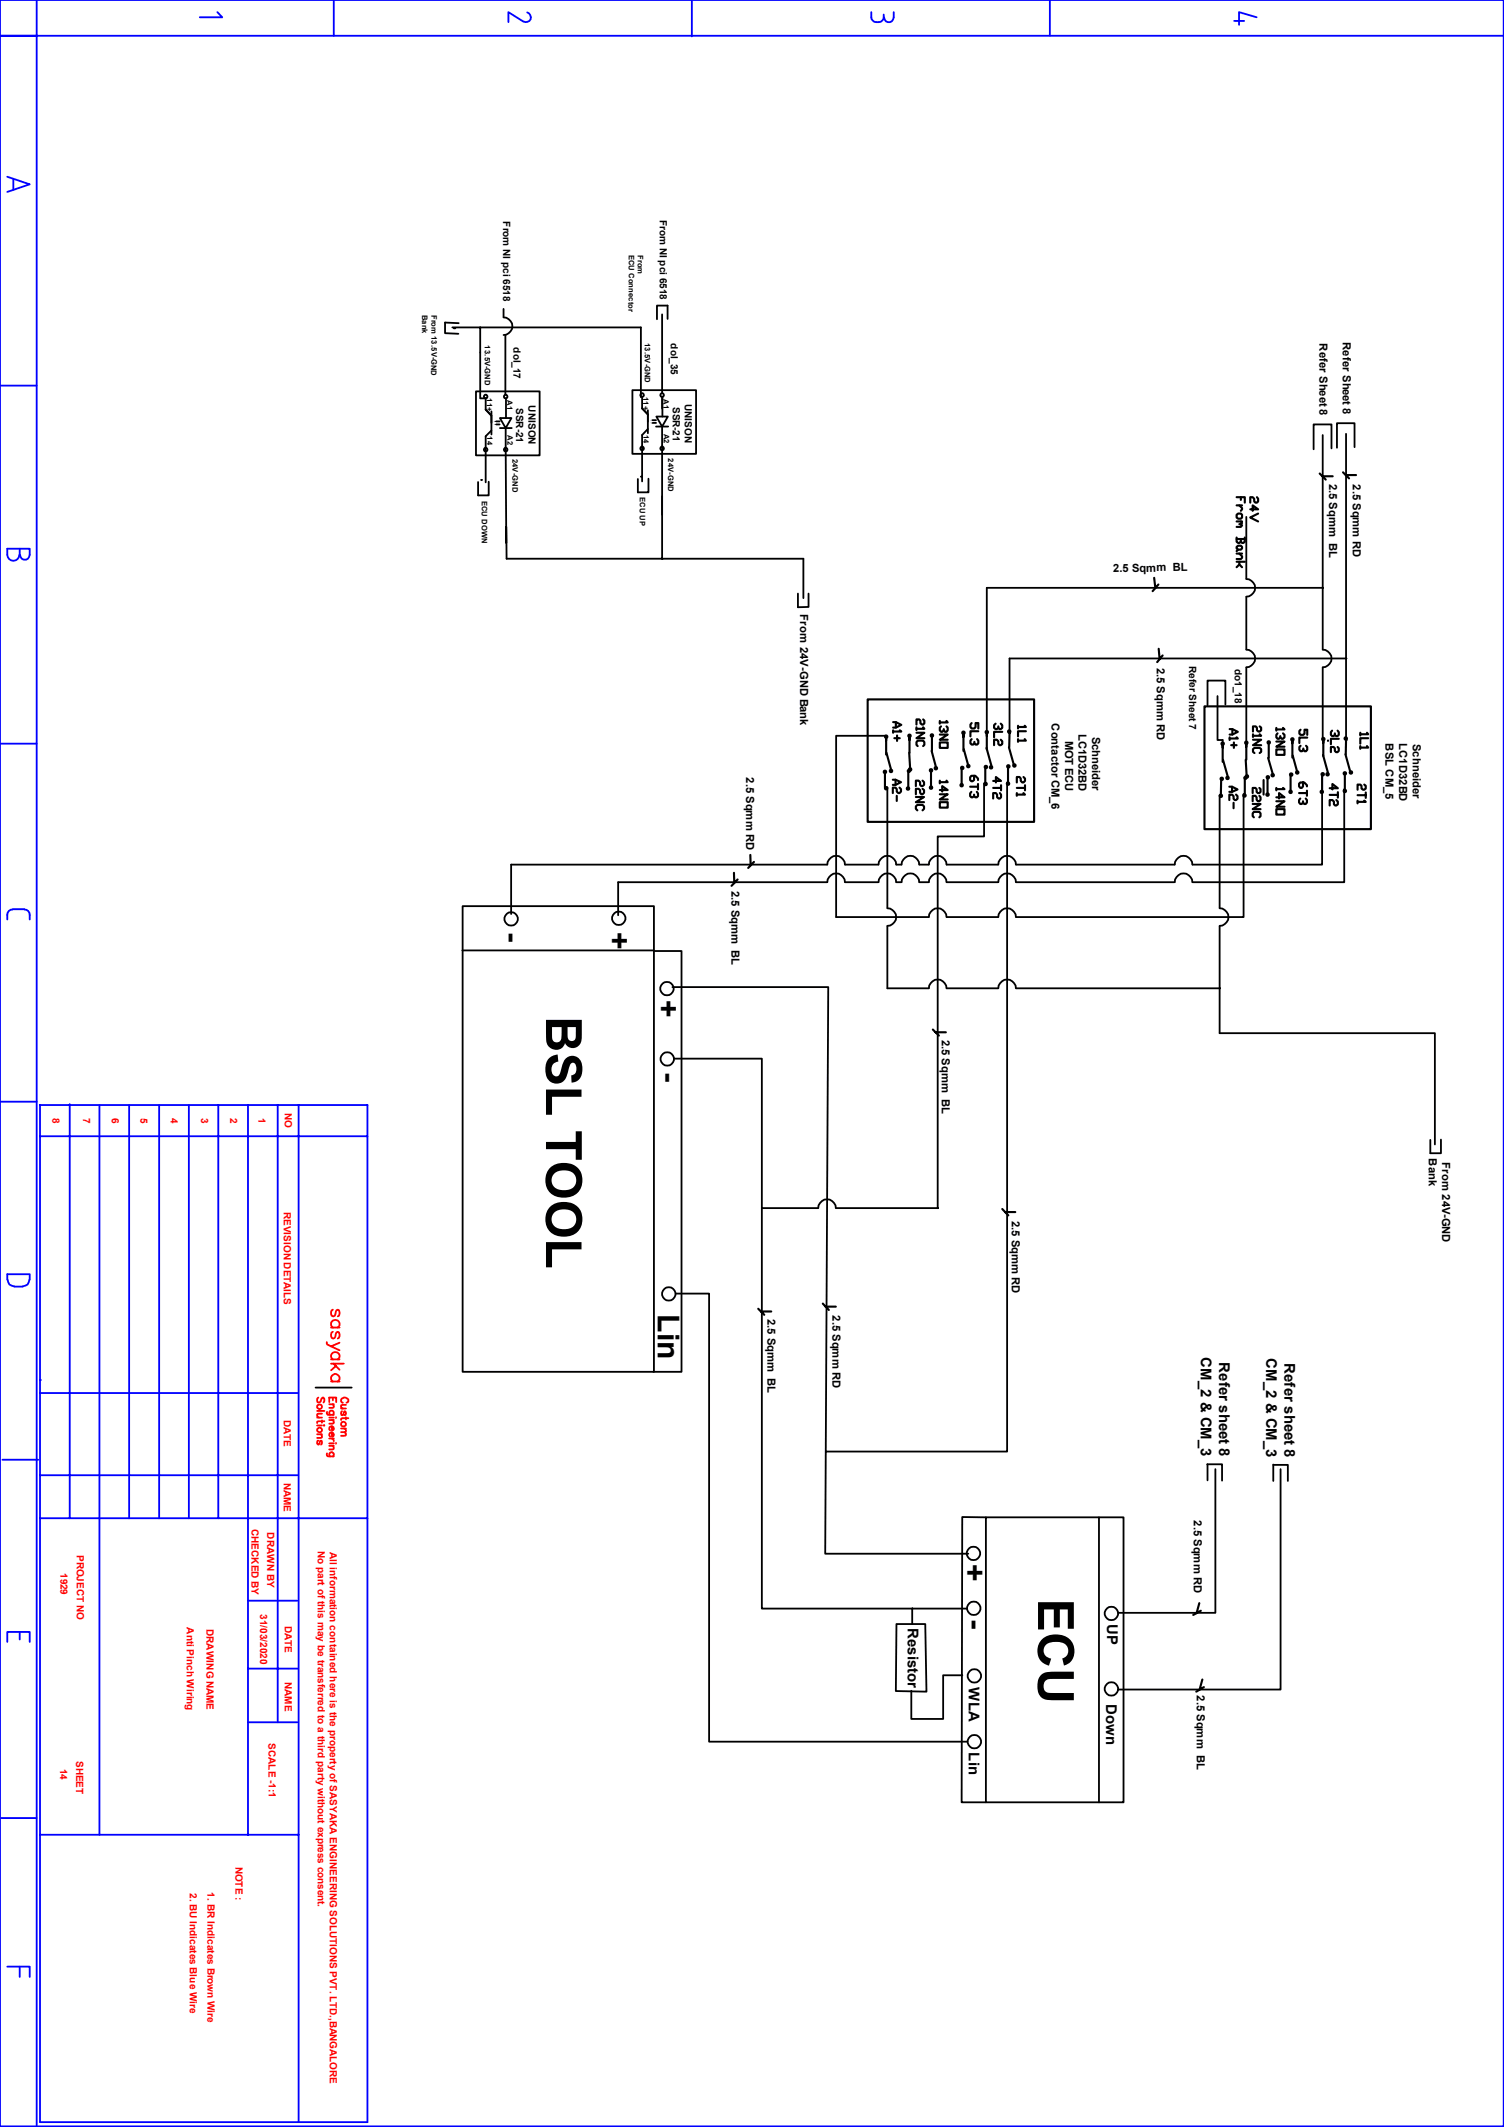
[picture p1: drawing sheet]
<svg xmlns="http://www.w3.org/2000/svg" width="210mm" height="297mm" viewBox="0 0 210 297" stroke-linecap="round" stroke-linejoin="round" font-family="sans-serif">
<g fill="none" stroke="#00f" stroke-width=".25">
<path d="M0 0h210v296.9h-210zM0 5h210M5.1 0v296.9M30.4 1.7l.6 .7h-3.1M46.6 0v5M73.1 3l-2.1-1.3v1.4M73.6 1.7a.69 .69 0 0 1 .5 1 .69 .69 0 0 1-1 .3M96.6 0v5.1M121.7 1.7v.7a.89 .89 0 0 0 1 .7 .89 .89 0 0 0 .7-1.1M124.8 1.7v.7a.68 .68 0 0 1-.7 .7 .68 .68 0 0 1-.7-.7M146.6 0v5M172.3 2.9h1.4"/>
<path d="M175.5 2.4l-2.5-.7v1.8M1 24.7l3.1 1-3.1 1.1M1.9 25v1.5M.1 53.8h5M2.7 77.5a.85 .85 0 0 1-.8 .8 .85 .85 0 0 1-.9-.8v-.9h3.1v.9a.68 .68 0 0 1-.6 .7 .68 .68 0 0 1-.7-.7M2.8 76.6v.9M.1 103.8h5M1.8 127a.73 .73 0 0 0-.8 .8v.6M1.8 127h1.6M3.4 127a.73 .73 0 0 1 .7 .8v.6M.1 153.8h5M5.6 154.3h45.7v142h-45.7z"/>
<path d="M5.6 158.7h45.7M9.7 154.2v57.8M13.9 154.3v101.9M18 154.3v57.7M22.2 154.3v57.7M26.4 154.3v57.7M30.5 154.3v57.7M34.6 154.3v101.9M38.8 154.3v86.2M41.7 154.3v142M1 178.7v-.8h3.1v.8M1.1 178.7a.87 .87 0 0 0 .9 .9"/>
<path d="M2 179.7h1.2M4.1 178.7a.87 .87 0 0 1-.9 .9M5.6 194.5h35.9M5.7 192.7h.1M.3 203.8h5M5.6 206h35.9M5.6 212h45.7M1 229.3v-1.4h3.1v1.4M2.8 227.9v1M34.6 233h6.9M34.6 223.5h6.9M.2 253.9h4.9"/>
<path d="M5.6 256.2h36.1M34.6 240.5h6.9M1 274.6h3.1v1.5M2.8 274.6v1.5"/>
</g>
<g fill="none" stroke="#f00" stroke-width=".25">
<path d="M44.3 198h.7M44.3 197h1M44.3 199.1h.7M44.5 195.2a.41 .41 0 0 0 0 .6l.3-.1 .2-.5h.2l.1 .2-.1 .4M45 197.4h-.7v.3l.2 .3M45 198.3v.4M45.3 199v.1zM45.3 198.5h-1v.2M45.6 187.4v.3l.6 .3M45.7 197.1v.4l.9 .1M46 195.8v-.6h.9v.6M46 196.1h.6"/>
<path d="M46 198h.6M46 198.3h.6M46.1 197.6a.33 .33 0 0 1-.1-.5 .33 .33 0 0 1 .5 0 .33 .33 0 0 1 0 .5M46.2 185.4h1.2M46.2 189.8h1.2M46.2 190.4h1.8M46.2 192.9h1.2M46.4 199.2v.5a.31 .31 0 0 0 .2-.3 .31 .31 0 0 0-.3-.3 .31 .31 0 0 0-.3 .3l.1 .3M46.4 196.1a.32 .32 0 0 1 .2 .5h-.6M46.4 198.3a.32 .32 0 0 1 .2 .5h-.6M46.5 195.2v.3M46.5 182.9a.5 .5 0 0 0-.3 .5 .5 .5 0 0 0 .4 .4l.2-.2 .2-.6 .2-.1a.54 .54 0 0 1 0 .9"/>
<path d="M46.5 185.4a.59 .59 0 0 1-.1-.9 .59 .59 0 0 1 .9 0 .59 .59 0 0 1-.1 .9M46.5 186a.5 .5 0 0 0-.3 .5 .5 .5 0 0 0 .4 .4l.2-.3 .2-.5 .2-.1a.54 .54 0 0 1 0 .9M46.5 189.8a.57 .57 0 0 1-.1-.8 .57 .57 0 0 1 .8 0 .57 .57 0 0 1 0 .8M46.5 192.9a.59 .59 0 0 1-.1-.9 .59 .59 0 0 1 .9 0 .59 .59 0 0 1-.1 .9M46.6 190.4l.8 .9M46.9 197.9h.1M46.9 190.8l-.7 .5M47.4 187.5l-1.2 .5 1.2 .6M47.6 196.7h.7M47.6 199.5h.7M47.8 197.1l-.2 .2 .2 .3h.1l.2-.5a.3 .3 0 0 1 .2 .2 .3 .3 0 0 1-.2 .3M47.9 195.9a.37 .37 0 0 1-.3-.4 .37 .37 0 0 1 .4-.3h.3a.37 .37 0 0 1 .3 .3 .37 .37 0 0 1-.2 .4"/>
<path d="M48.1 199.5l.2 .2v.2l-.7 .1M48.1 200l.2 .1v.3l-.7 .1M48.3 196.2h-.6l-.1 .3 .2 .2M48.3 197.9v.3M48.6 198h-.8l-.1 .1-.1 .2M44.3 200.3h.7M44.5 201.2a.29 .29 0 0 0-.2 .3 .29 .29 0 0 0 .2 .2l.2-.5h.1l.2 .2-.2 .3M44.8 200.3a.32 .32 0 0 1 .1 .4l-.6 .1M45.7 202.9v.4l.9 .1M46 200.9h.6M46 201.5h.6M46 201.9h.6"/>
<path d="M46.1 203.4a.33 .33 0 0 1-.1-.5 .33 .33 0 0 1 .5 0 .33 .33 0 0 1 0 .5M46.4 200v.6a.32 .32 0 0 0 .2-.4 .32 .32 0 0 0-.5-.2 .32 .32 0 0 0-.1 .5l.1 .1M46.4 200.9l.2 .1v.3M46.4 201.9l.2 .2v.3h-.6M46.9 201.5v.1z"/>
<circle cx="44.6" cy="196.4" r=".32"/>
<circle cx="44.6" cy="199.7" r=".32"/>
<circle cx="48" cy="198.9" r=".35"/>
</g>
<g fill="none" stroke="#000" stroke-width=".25">
<path d="M63.2 45.7h26.3v9.8M63.4 45.8h.2M64.1 45.1l-2-.1v1.5l1.9 .1M66.5 54.7h8.9v8.9h-8.9zM67.1 45.7v9.9h.7v1.6M67.8 57.2l.8 .8v1.1M67.8 57.2l.8 .8M68.6 57.4v3.3M69.3 58.8h.5M69.3 59.3h.5M69.8 58.4h1.6l-.8 1.4zM69.8 59.8h1.7"/>
<path d="M70.3 44.3a1.23 1.23 0 0 1 1.2 1.3 1.23 1.23 0 0 1-1.2 1.2M70.3 43.1v1.2M70.6 46.8v8.3M70.6 59.8l.1 16M70.7 55.6v2.8M88.3 54.5h8.9v8.9h-8.9zM89.7 57l.8 .9v1M89.7 55.5v1.5M89.7 57l.8 .9M90.5 57.3v3.2M90.5 59.9l-.8 .8v6.5M91.1 58.7h.5"/>
<path d="M91.1 59.1h.5M91.6 59.6h1.7M91.7 58.2h1.6l-.8 1.4zM92.5 43.9v11M92.5 55.5v1.6M92.5 59.6v12.3M92.5 55.5v2.7M93.2 44.5v-1.8h-1.5v1.9M67.2 67h.1M68.2 67.3v1.9h-1.4v-1.9M68.6 60.1l-.8 .8v6.5M89.5 66.5h.1"/>
<path d="M90.6 66.8v1.9h-1.5v-1.8M92.5 69.3v8.7h-21.8v-4.4M92.5 78h19.7v5.5M174 72.2v8.6M184.7 60.7v30M185.9 62.6v-3.3h-2.5v3.4M188 60.6v42.4M189.1 62.4v-3.3h-2.4v3.4M111.4 82.9v1.9h1.5v-1.9M170 97.2v6.1h.7v.8M171.1 98.4v-3.4h-2.5v3.5M174 83.4v7.3"/>
<path d="M174 93.2v10.7M174 80.9a1.23 1.23 0 0 1 1.3 1.2 1.23 1.23 0 0 1-1.3 1.2M174 90.7a1.23 1.23 0 0 1 1.3 1.2 1.23 1.23 0 0 1-1.3 1.3M184.7 90.7a1.23 1.23 0 0 1 1.2 1.2 1.23 1.23 0 0 1-1.2 1.3M184.7 93.2v9.9M184.7 82.1h-46.9v20.3M188 91.9h-47v10.5M123.7 102.7h-6.9v25.4h12.9M123.9 109.9v16.9M137.4 109.4v7.4h-6.5v51.9M140.6 109.3v93.4h-25.2M170.3 111v15.8"/>
<path d="M173.7 110.9v17.2h-31.8M184.6 110.4v10.3h-18.1M185.4 103.4h.1M187.7 110.6v12.6h-21.2M187.7 110.2h.1M188 103.3h.1M64.6 132.7h26.7M64.6 126.5h26.7v65.1h-26.7zM91.3 132.8h3.9v58.8h-4M93.9 137.8h21.8l-.5 79.2h20M115.5 123.2h-29.2v4.6M115.5 120.7h-44.1v6.9"/>
<path d="M115.5 120.7a1.23 1.23 0 0 1 1.3-1.2 1.23 1.23 0 0 1 1.2 1.2M115.5 123.2a1.23 1.23 0 0 1 1.3-1.2 1.23 1.23 0 0 1 1.2 1.2M118 120.7h4.6M118 123.2h4.6M122.7 120.7a1.23 1.23 0 0 1 1.2-1.2 1.23 1.23 0 0 1 1.2 1.2M122.7 123.2a1.23 1.23 0 0 1 1.2-1.2 1.23 1.23 0 0 1 1.2 1.2M123.9 126.8a1.23 1.23 0 0 1 1.2 1.3 1.23 1.23 0 0 1-1.2 1.2M123.9 129.3v8.7h5.8M125.2 120.7h.7M125.2 123.2h.7M125.9 120.7a1.23 1.23 0 0 1 1.2-1.2 1.23 1.23 0 0 1 1.3 1.2M125.9 123.2a1.23 1.23 0 0 1 1.2-1.2 1.23 1.23 0 0 1 1.3 1.2"/>
<path d="M128.4 120.7h1.3M128.4 123.2h1.3M129.7 120.7a1.23 1.23 0 0 1 1.2-1.2 1.23 1.23 0 0 1 1.3 1.2M129.7 123.2a1.23 1.23 0 0 1 1.2-1.2 1.23 1.23 0 0 1 1.3 1.2M129.7 128.1a1.23 1.23 0 0 1 1.2-1.3 1.23 1.23 0 0 1 1.3 1.3M129.7 138a1.23 1.23 0 0 1 1.2-1.2 1.23 1.23 0 0 1 1.3 1.2M132.2 120.7h7.2M132.2 123.2h7.2M132.2 128.1h7.2M132.2 138h7.2M139.4 120.7a1.23 1.23 0 0 1 1.2-1.2 1.23 1.23 0 0 1 1.3 1.2M139.4 123.2a1.23 1.23 0 0 1 1.2-1.2 1.23 1.23 0 0 1 1.3 1.2"/>
<path d="M139.4 128.1a1.23 1.23 0 0 1 1.2-1.3 1.23 1.23 0 0 1 1.3 1.3M139.4 138a1.23 1.23 0 0 1 1.2-1.2 1.23 1.23 0 0 1 1.3 1.2M141.9 120.7h22.1M141.9 123.2h22.1M141.9 138h28.4M164 120.7a1.23 1.23 0 0 1 1.3-1.2 1.23 1.23 0 0 1 1.2 1.2M164 123.2a1.23 1.23 0 0 1 1.3-1.2 1.23 1.23 0 0 1 1.2 1.2M170.3 129.3v15h30.1v15.5M170.3 126.8a1.23 1.23 0 0 1 1.2 1.3 1.23 1.23 0 0 1-1.2 1.2M94.1 147.8h12.3v76.8h28.6M201.2 159.1v1.9h-1.5v-1.8M106.4 168.7h7.8"/>
<path d="M114.3 168.7a1.23 1.23 0 0 1 1.2-1.2 1.23 1.23 0 0 1 1.2 1.2M116.8 168.7h14.2M44.1 193.8h5M94.4 180.6h4.6v62.6h36.1M137.7 211.9h19.2v39.8h-19.2zM137.7 211.9l-3.3-.1-.1 39.9h3.4M153.5 211.9v39.8M168.6 204.5h2v2.3M168.6 204.5v2.2M169.7 205.1v20.1h-13.6M177.8 204.6h2v2.2M177.8 204.5v2.3"/>
<path d="M178.8 205.1v30.8h-22.7M125.2 226.8h4l.2 9.4-4.3-.1zM127.4 224.6v2.2M134.4 233.9h-2.7v6.1h-4.4v-3.9"/>
<circle cx="67.8" cy="55.4" r=".25"/>
<circle cx="70.6" cy="55.4" r=".25"/>
<circle cx="89.7" cy="55.2" r=".25"/>
<circle cx="92.5" cy="55.2" r=".25"/>
<circle cx="67.8" cy="62.8" r=".25"/>
<circle cx="70.6" cy="62.8" r=".25"/>
<circle cx="89.7" cy="62.6" r=".25"/>
<circle cx="92.5" cy="62.6" r=".25"/>
<circle cx="71.4" cy="128.3" r=".93"/>
<circle cx="86.4" cy="128.2" r=".93"/>
<circle cx="93.1" cy="138.1" r=".93"/>
<circle cx="93.2" cy="147.9" r=".93"/>
<circle cx="93.4" cy="180.7" r=".93"/>
<circle cx="135.9" cy="216.9" r=".93"/>
<circle cx="136" cy="224.6" r=".93"/>
<circle cx="136.1" cy="234" r=".93"/>
<circle cx="155.2" cy="235.8" r=".93"/>
<circle cx="155.2" cy="225.3" r=".93"/>
<circle cx="136.1" cy="243.2" r=".93"/>
</g>
<g fill="none" stroke="#000" stroke-width=".3">
<path d="M172.7 69.4h1.1v.8M172.7 75.1v.5l.2 .2 .4-.2v-.3M172.7 70.6h.7M172.7 72.8h.7M172.7 75.3h1.1M172.7 77.3h.7M172.7 78.4h1.1M172.7 71.9l.2-.2h.4l.1 .2v.4l-.1 .1h-.4l-.2-.1zM172.7 76.4l.2-.2h.4l.1 .2v.2l-.1 .2h-.4l-.2-.2zM172.9 76.8l-.2 .2M173.1 70.6l.3 .4-.1 .3M173.1 77.3l.3 .4v.2l-.1 .2h-.6"/>
<path d="M173.1 78.4v.4l.3 .4M173.1 78.8l-.4 .4M173.3 72.8l.1 .2-.1 .2h-.2M173.3 73.2l.1 .2-.1 .2h-.6M173.3 69.4v.4M173.8 75.1v.5l-.2 .2h-.2l-.1-.2M174.6 71.1h1.1l-.8-.5v.7M175.5 69.4l.2 .2v.4l-.2 .2h-.2l-.2-.2v-.4l-.2-.2h-.3v.8M175.7 71.7l-1.1 .6 1.1 .5M184.3 66.1l.8 .9M184.7 66.5h1.4M187.5 66l.9 .8"/>
<path d="M187.9 66.3h1.5M121.2 97.7h23.2v17.1h-23.2zM161.2 80.7l.1 1.4M161.8 81.6l-.8 .9M161.8 90.6l.1 1.4M162.3 91.5l-.7 1M168.2 98.6h23.2v17.2h-23.2zM104.8 119.4v1.4M123.6 107.9v2M123.7 103.4v-.3v2.3M123.8 105.1l.6 2.3M124.7 108.9h.4l.7 .3-.7 .4h-.4"/>
<path d="M124.7 100.8h.4l.8 .4-.8 .4h-.4M124.7 102v.3M124.9 103.1h.7M125.1 108.9v.7M125.1 100.8v.8M125.2 111.1v.7M125.3 102.7v.8M125.6 110l.2 .2v.3l-.2 .2h-.2l-.2-.2v-.3l-.1-.2h-.4v.7M125.6 102l.3 .2h-1.2M126.8 107.9v2M126.9 107.5l-.2 .2 .2 .1 .2-.1M127 105.1l.1 2.1"/>
<path d="M127 103v2.1M127.9 111.3h1.1l-1.1 .7h1.1M128 102.3h1.1l-1.1 .8h1.1M128 101.6v.3M128.1 113.2l-.2-.3v-.3l.2-.2h.7l.2 .2v.3l-.2 .3M128.1 104.2l-.1-.2v-.4l.1-.2h.8l.2 .2v.4l-.2 .2M128.8 109l.2 .2v.4l-.3 .2-.2-.2v-.4l-.2-.2h-.4v.8M128.8 110.2l.2 .1v.4l-.2 .2h-.1l-.2-.2v-.4l-.2-.1h-.4v.7M128.9 101.6l.2 .2h-1.1M128.9 100.5l.2 .1v.4l-.2 .2-.4-.2v-.4l-.1-.1h-.4v.7M130 107.7v2.1M130.1 104.9l.6 2.2"/>
<path d="M130.1 102.9v2M131.2 103.7h1.1v.7h-1.1zM131.2 112h1.1v.8h-1.1zM131.2 102.6h1.1l-1.1 .7h1.1M131.2 110.3h1.1l-.7-.5v.7M131.2 110.9h1.1l-1.1 .7h1.1M131.2 100.7v.3M131.2 109v.4M131.4 101.4l-.2 .2v.4l.2 .2h.2l.2-.2M132.2 100.7l.1 .2h-1.1M132.2 101.4l.1 .2v.4l-.1 .2h-.2l-.2-.4M132.2 109l.1 .2h-1.1"/>
<path d="M134.3 107.4v2M134.5 102.9v-.4v2.4M134.6 104.6l.6 2.2M135.5 109.9h1.1M135.6 110.6l-.1 .2v.4l.1 .1 .4-.1M135.7 101l-.2 .2v.3l.2 .2h.4l.1-.2v-.5h.4v.7M135.7 103.2l-.2 .2v.4l.2 .2h.2l.2-.2M136 108.3v.6l-.2 .2h-.2l-.1-.2v-.4l.1-.2h.6l.4 .4v.2M136.4 110.6l.2 .2v.4l-.2 .1h-.2l-.2-.1v-.2M136.4 103.2l.2 .2v.4l-.2 .2h-.2l-.1-.2v-.2M136.6 109.5v.7M136.6 102.1h-1.1v.7"/>
<path d="M137.6 107.4v2M137.8 104.4l.6 2.5M137.8 102.4v2.2M138.7 109.1h1.1l-.7-.6v.8M138.7 110h1.1M139 101l-.2 .3v.3l.2 .2 .4-.2M139.6 110.7l.2 .3v.3l-.2 .2-.4-.2v-.3l-.1-.3h-.4v.8M139.7 101l.3 .3v.3l-.4 .2-.2-.2v-.2M139.7 103.3l.3 .2v.4l-.4 .2-.2-.2v-.4l-.2-.2h-.4v.8M139.8 109.6v.8M140 102.2h-1.2v.8M140.8 107.2v2.1"/>
<path d="M140.9 104.4l.7 2.4M141 102.4l-.1 2M142 110h1.1M142 110.7v.4M142.2 101.3v.4M142.2 103.2v.4M142.9 110.7l.2 .3h-1.1M142.9 108.5l.2 .2v.4l-.2 .2h-.2l-.2-.2v-.4l-.1-.2h-.4v.8M143.1 101.3l.2 .2h-1.1M143.1 103.2l.2 .2h-1.1M143.1 109.6v.8M143.3 102.1h-1.1v.7"/>
<path d="M170.5 109v2M170.7 104.4v-.3v2.3M170.8 106.1l.6 2.4M171.7 109.9h.3l.8 .3-.8 .4h-.3M171.7 101.8h.4l.7 .4-.7 .4h-.4M171.7 103v.3M171.9 104.1h.8M172 109.9v.7M172.1 101.8v.8M172.3 112.1v.8M172.3 103.7v.7M172.6 111l.2 .2v.3l-.4 .2-.1-.2v-.3l-.3-.2h-.3v.7"/>
<path d="M172.7 103l.1 .1h-1.1M173.8 108.8v2.1M173.9 108.5l-.2 .2 .2 .1 .2-.2M173.9 106.1l.2 2.1M174 103.9v2.2M174.9 112.3h1.1l-1.1 .7h1.1M175 103.3h1.1l-1.1 .8h1.1M175 102.5v.4M175.1 114.1l-.2-.1v-.4l.2-.2h.8l.1 .2v.4l-.1 .1M175.2 105.2l-.2-.2v-.4l.2-.2h.7l.2 .2v.4l-.2 .2M175.9 110l.1 .2v.4l-.1 .1h-.3l-.1-.1v-.4l-.2-.2h-.4v.7M175.9 111.1l.1 .2v.4l-.1 .2h-.3l-.1-.2v-.4l-.2-.2h-.4v.8"/>
<path d="M175.9 101.4l.2 .2v.4l-.2 .2-.4-.2v-.4l-.2-.2h-.3v.8M175.9 102.5l.2 .2h-1.1M176.4 108.9v2.1M177 108.7v2M177.1 105.8l.6 2.2M177.2 103.9v1.9M178.2 104.6h1.2v.8h-1.2zM178.2 113h1.2v.7h-1.2zM178.2 103.5h1.2l-1.2 .8h1.2M178.2 111.3h1.2l-.8-.6v.8M178.2 111.9h1.2l-1.2 .7h1.2M178.2 101.6v.4"/>
<path d="M178.2 110v.4M178.4 102.4l-.2 .2v.4l.2 .2h.2l.2-.2M179.2 101.6l.2 .3h-1.2M179.2 102.4l.2 .2v.4l-.2 .2h-.2l-.2-.2v-.2M179.2 110l.2 .2h-1.2M180.2 108.3v2.1M180.5 103.8v-.3v2.3M180.5 105.5l.6 2.2M181.4 110.7h1.1M181.6 111.5l-.2 .2v.4l.2 .2h.2l.1-.2M181.6 104.1l-.2 .2v.4l.2 .2h.2l.2-.2M181.6 101.9l-.2 .2v.3l.2 .2h.4l.2-.2v-.5h.3v.7"/>
<path d="M181.9 109.3v.5l-.1 .2h-.2l-.2-.2v-.4l.2-.1h.5l.4 .3v.2M182.3 111.5l.2 .2v.4l-.2 .2h-.2l-.2-.4M182.4 104.1l.1 .2v.4l-.1 .2h-.2l-.2-.4M182.5 110.4v.7M182.5 103h-1.1v.8M184.6 108.3v2.1M184.7 105.4l.7 2.5M184.8 103.4v2.2M185.7 110.1h1.1l-.7-.6v.7M185.7 111h1.1M186 102l-.2 .2v.4l.2 .2h.2l.2-.2M186.6 111.7l.2 .2v.4l-.4 .2-.1-.2v-.4l-.2-.2h-.4v.8"/>
<path d="M186.8 102l.1 .2v.4l-.1 .2h-.2l-.2-.2v-.2M186.8 104.3l.1 .2v.4l-.1 .1h-.2l-.2-.1v-.4l-.2-.2h-.4v.7M186.8 110.6v.8M186.9 103.2h-1.1v.7M187.8 108.2v2M187.9 105.3l.7 2.5M188 103.3l-.1 2M189.6 111h1.1M189.6 111.8v.4M189.9 102.3v.4M189.9 104.2v.4M190.5 109.6l.2 .1v.4l-.2 .2-.4-.2v-.4l-.2-.1h-.3v.7"/>
<path d="M190.5 111.8l.2 .2h-1.1M190.7 110.7v.7M190.9 102.3l.2 .2h-1.2M190.9 104.2l.2 .2h-1.2M191.1 103.1h-1.2v.7M102.5 121.9v1.4M103 122.8l-.8 .9M105.3 120.4l-.8 .8M130.3 143.8l.8 .8M130.6 144.1h1.5M140 168.8l.8 .9M140.3 169.2h1.5"/>
<path d="M105.9 182.8l.8 .8M106.3 183.1h1.4M114.9 182l.8 .9M115.3 182.5h1.4M167.5 223.9l-.4 1.4M167.7 224.9l-1.1 .6M167.9 234.5l-.4 1.4M168.1 235.6l-1.1 .6"/>
<circle cx="123.6" cy="107.8" r=".17"/>
<circle cx="123.7" cy="110.1" r=".17"/>
<circle cx="123.7" cy="102.9" r=".17"/>
<circle cx="124.4" cy="107.6" r=".17"/>
<circle cx="126.8" cy="110.1" r=".17"/>
<circle cx="127" cy="102.7" r=".17"/>
<circle cx="127.1" cy="107.4" r=".17"/>
<circle cx="130" cy="110" r=".17"/>
<circle cx="130" cy="107.6" r=".17"/>
<circle cx="130.1" cy="102.7" r=".17"/>
<circle cx="130.7" cy="107.3" r=".17"/>
<circle cx="134.3" cy="109.6" r=".17"/>
<circle cx="134.4" cy="107.2" r=".17"/>
<circle cx="134.5" cy="102.3" r=".17"/>
<circle cx="135.2" cy="107" r=".17"/>
<circle cx="137.6" cy="109.5" r=".17"/>
<circle cx="137.7" cy="107.1" r=".17"/>
<circle cx="137.8" cy="102.2" r=".17"/>
<circle cx="138.4" cy="107.1" r=".17"/>
<circle cx="140.8" cy="109.4" r=".17"/>
<circle cx="140.8" cy="107" r=".17"/>
<circle cx="140.9" cy="102.1" r=".17"/>
<circle cx="141.6" cy="106.9" r=".17"/>
<circle cx="170.5" cy="111.1" r=".17"/>
<circle cx="170.6" cy="108.8" r=".17"/>
<circle cx="170.7" cy="103.8" r=".17"/>
<circle cx="171.4" cy="108.6" r=".17"/>
<circle cx="173.8" cy="111.1" r=".17"/>
<circle cx="174" cy="103.7" r=".17"/>
<circle cx="174.1" cy="108.4" r=".17"/>
<circle cx="177" cy="111" r=".17"/>
<circle cx="177" cy="108.5" r=".17"/>
<circle cx="177.2" cy="103.7" r=".17"/>
<circle cx="177.7" cy="108.2" r=".17"/>
<circle cx="180.2" cy="110.6" r=".17"/>
<circle cx="180.3" cy="108.2" r=".17"/>
<circle cx="180.5" cy="103.2" r=".17"/>
<circle cx="181.1" cy="107.9" r=".17"/>
<circle cx="184.6" cy="110.6" r=".17"/>
<circle cx="184.7" cy="108.1" r=".17"/>
<circle cx="184.8" cy="103.2" r=".17"/>
<circle cx="185.4" cy="108.1" r=".17"/>
<circle cx="187.8" cy="110.4" r=".17"/>
<circle cx="187.8" cy="108" r=".17"/>
<circle cx="187.9" cy="103.1" r=".17"/>
<circle cx="188.6" cy="107.9" r=".17"/>
</g>
<path d="M68.9 58.8h.4v.1zM68.9 59.3l.4-.1v.1zM90.8 58.7l.3-.1v.1zM90.8 59.1l.3-.1v.1z" fill="#000"/>
<g font-size="7">
<text x="76.2" y="141.9" transform="rotate(90 76.2 141.9)">BSL TOOL</text>
<text x="144.9" y="223.2" transform="rotate(90 144.9 223.2)">ECU</text>
</g>
<g font-size="4.2">
<text x="70.3" y="130.1" transform="rotate(90 70.3 130.1)">-</text>
<text x="85" y="130.1" transform="rotate(90 85 130.1)">+</text>
<text x="91.9" y="139.6" transform="rotate(90 91.9 139.6)">+</text>
<text x="92.2" y="149.6" transform="rotate(90 92.2 149.6)">-</text>
<text x="91.9" y="183.5" transform="rotate(90 91.9 183.5)">Lin</text>
<text x="134.6" y="218.4" transform="rotate(90 134.6 218.4)">+</text>
<text x="134.9" y="226.1" transform="rotate(90 134.9 226.1)">-</text>
</g>
<g font-size="2.1">
<text x="167.7" y="189.5" transform="rotate(90 167.7 189.5)">CM_2 &amp; CM_3</text>
<text x="170.2" y="190.2" transform="rotate(90 170.2 190.2)">Refer sheet 8</text>
<text x="176.8" y="189.7" transform="rotate(90 176.8 189.7)">CM_2 &amp; CM_3</text>
<text x="179.4" y="190.3" transform="rotate(90 179.4 190.3)">Refer sheet 8</text>
<text x="126.8" y="227.3" transform="rotate(90 126.8 227.3)">Resistor</text>
<text x="154.6" y="226.8" transform="rotate(90 154.6 226.8)">UP</text>
<text x="135.3" y="235.6" transform="rotate(90 135.3 235.6)">WLA</text>
<text x="154.5" y="238" transform="rotate(90 154.5 238)">Down</text>
<text x="135.3" y="244.7" transform="rotate(90 135.3 244.7)">Lin</text>
</g>
<g font-size="1.6">
<text x="184.3" y="48" transform="rotate(90 184.3 48)">Refer Sheet 8</text>
<text x="187.5" y="47.8" transform="rotate(90 187.5 47.8)">Refer Sheet 8</text>
<text x="185.6" y="67.5" transform="rotate(90 185.6 67.5)">2.5 Sqmm BL</text>
<text x="188.9" y="67.6" transform="rotate(90 188.9 67.6)">2.5 Sqmm RD</text>
<text x="155.4" y="79.9" transform="rotate(-1 155.4 79.9)">2.5 Sqmm BL</text>
<text x="111.7" y="85.8" transform="rotate(90 111.7 85.8)">From 24V-GND Bank</text>
<text x="161.5" y="93.2" transform="rotate(90 161.5 93.2)">2.5 Sqmm RD</text>
<text x="146.9" y="101" transform="rotate(90 146.9 101)">Contactor CM_6</text>
<text x="148.8" y="103.4" transform="rotate(90 148.8 103.4)">MOT ECU</text>
<text x="150.6" y="102.5" transform="rotate(90 150.6 102.5)">LC1D32BD</text>
<text x="152.5" y="102.9" transform="rotate(90 152.5 102.9)">Schneider</text>
<text x="193.5" y="103.8" transform="rotate(90 193.5 103.8)">BSL CM_5</text>
<text x="195.4" y="103.8" transform="rotate(90 195.4 103.8)">LC1D32BD</text>
<text x="197.3" y="103.8" transform="rotate(90 197.3 103.8)">Schneider</text>
<text x="104.2" y="108.5" transform="rotate(90 104.2 108.5)">2.5 Sqmm RD</text>
<text x="102.1" y="124.4" transform="rotate(90 102.1 124.4)">2.5 Sqmm BL</text>
<text x="131.5" y="145.2" transform="rotate(90 131.5 145.2)">2.5 Sqmm BL</text>
<text x="199.5" y="161.8" transform="rotate(90 199.5 161.8)">Bank</text>
<text x="201.4" y="162.3" transform="rotate(90 201.4 162.3)">From 24V-GND</text>
<text x="141.3" y="170.5" transform="rotate(90 141.3 170.5)">2.5 Sqmm RD</text>
<text x="107.2" y="184.1" transform="rotate(90 107.2 184.1)">2.5 Sqmm BL</text>
<text x="116.2" y="183.7" transform="rotate(90 116.2 183.7)">2.5 Sqmm RD</text>
<text x="166.7" y="212.3" transform="rotate(90 166.7 212.3)">2.5 Sqmm RD</text>
<text x="167.1" y="236.7" transform="rotate(90 167.1 236.7)">2.5 Sqmm BL</text>
</g>
<g font-size="1.4">
<text x="70.3" y="30.9" transform="rotate(90 70.3 30.9)">From NI pci 6518</text>
<text x="92.2" y="30.7" transform="rotate(90 92.2 30.7)">From NI pci 6518</text>
<text x="93.7" y="47.9" transform="rotate(90 93.7 47.9)">dol_35</text>
<text x="71.7" y="48.5" transform="rotate(90 71.7 48.5)">dol_17</text>
<text x="72.1" y="56.9" transform="rotate(90 72.1 56.9)">SSR-21</text>
<text x="73.8" y="56.6" transform="rotate(90 73.8 56.6)">UNISON</text>
<text x="93.9" y="56.8" transform="rotate(90 93.9 56.8)">SSR-21</text>
<text x="95.6" y="56.4" transform="rotate(90 95.6 56.4)">UNISON</text>
<text x="166.1" y="93" transform="rotate(90 166.1 93)">Refer Sheet 7</text>
<text x="172.4" y="93.4" transform="rotate(90 172.4 93.4)">do1_18</text>
</g>
<g font-size="1.4" fill="#f00">
<text x="39.8" y="155.4" transform="rotate(90 39.8 155.4)">NO</text>
<text x="7.3" y="156.1" transform="rotate(90 7.3 156.1)">8</text>
<text x="11.6" y="156.1" transform="rotate(90 11.6 156.1)">7</text>
<text x="15.6" y="156.1" transform="rotate(90 15.6 156.1)">6</text>
<text x="19.6" y="156.1" transform="rotate(90 19.6 156.1)">5</text>
<text x="23.8" y="156.1" transform="rotate(90 23.8 156.1)">4</text>
<text x="28.1" y="156.1" transform="rotate(90 28.1 156.1)">3</text>
<text x="32.1" y="156.1" transform="rotate(90 32.1 156.1)">2</text>
<text x="36.1" y="156.2" transform="rotate(90 36.1 156.2)">1</text>
<text x="39.6" y="169.2" transform="rotate(90 39.6 169.2)">REVISION DETAILS</text>
<text x="39.6" y="198.2" transform="rotate(90 39.6 198.2)">DATE</text>
<text x="39.6" y="207" transform="rotate(90 39.6 207)">NAME</text>
<text x="35.1" y="213.4" transform="rotate(90 35.1 213.4)">CHECKED BY</text>
<text x="37.3" y="214" transform="rotate(90 37.3 214)">DRAWN BY</text>
<text x="8.5" y="219.6" transform="rotate(90 8.5 219.6)">1929</text>
<text x="10.7" y="217.1" transform="rotate(90 10.7 217.1)">PROJECT NO</text>
<text x="44.4" y="216.5" transform="rotate(90 44.4 216.5)">No part of this may be transferred to a third party without express consent.</text>
<text x="46.1" y="216.7" transform="rotate(90 46.1 216.7)">All information contained here is the property of SASYAKA ENGINEERING SOLUTIONS PVT. LTD.,BANGALORE</text>
<text x="26.1" y="227.2" transform="rotate(90 26.1 227.2)">Anti Pinch Wiring</text>
<text x="28.8" y="227.5" transform="rotate(90 28.8 227.5)">DRAWING NAME</text>
<text x="36.3" y="225.4" transform="rotate(90 36.3 225.4)">31/03/2020</text>
<text x="39.8" y="227.1" transform="rotate(90 39.8 227.1)">DATE</text>
<text x="39.8" y="234.9" transform="rotate(90 39.8 234.9)">NAME</text>
<text x="10.6" y="245.9" transform="rotate(90 10.6 245.9)">SHEET</text>
<text x="37.5" y="243.5" transform="rotate(90 37.5 243.5)">SCALE -1:1</text>
<text x="8.4" y="247" transform="rotate(90 8.4 247)">14</text>
<text x="32.9" y="260.6" transform="rotate(90 32.9 260.6)">NOTE :</text>
<text x="26.5" y="264.3" transform="rotate(90 26.5 264.3)">2. BU Indicates Blue Wire</text>
<text x="29" y="264.2" transform="rotate(90 29 264.2)">1. BR Indicates Brown Wire</text>
</g>
<g font-size="1.1">
<text x="87.8" y="35.6" transform="rotate(90 87.8 35.6)">ECU Connector</text>
<text x="89.1" y="35.6" transform="rotate(90 89.1 35.6)">From</text>
<text x="59" y="43.9" transform="rotate(90 59 43.9)">Bank</text>
<text x="60.2" y="43.9" transform="rotate(90 60.2 43.9)">From 13.5V-GND</text>
<text x="90" y="47.9" transform="rotate(90 90 47.9)">13.5V-GND</text>
<text x="67.7" y="48.2" transform="rotate(90 67.7 48.2)">13.5V-GND</text>
<text x="68" y="55.6" transform="rotate(90 68 55.6)">11+</text>
<text x="70.8" y="55.9" transform="rotate(90 70.8 55.9)">A1</text>
<text x="89.8" y="55.4" transform="rotate(90 89.8 55.4)">11+</text>
<text x="92.7" y="55.8" transform="rotate(90 92.7 55.8)">A1</text>
<text x="68" y="60.9" transform="rotate(90 68 60.9)">14</text>
<text x="70.9" y="60.8" transform="rotate(90 70.9 60.8)">A2</text>
<text x="71.6" y="64.1" transform="rotate(90 71.6 64.1)">24V-GND</text>
<text x="89.9" y="60.8" transform="rotate(90 89.9 60.8)">14</text>
<text x="92.7" y="60.6" transform="rotate(90 92.7 60.6)">A2</text>
<text x="93.3" y="64" transform="rotate(90 93.3 64)">24V-GND</text>
<text x="67.3" y="69.9" transform="rotate(90 67.3 69.9)">ECU DOWN</text>
<text x="89.4" y="69.3" transform="rotate(90 89.4 69.3)">ECU UP</text>
</g>
</svg>
